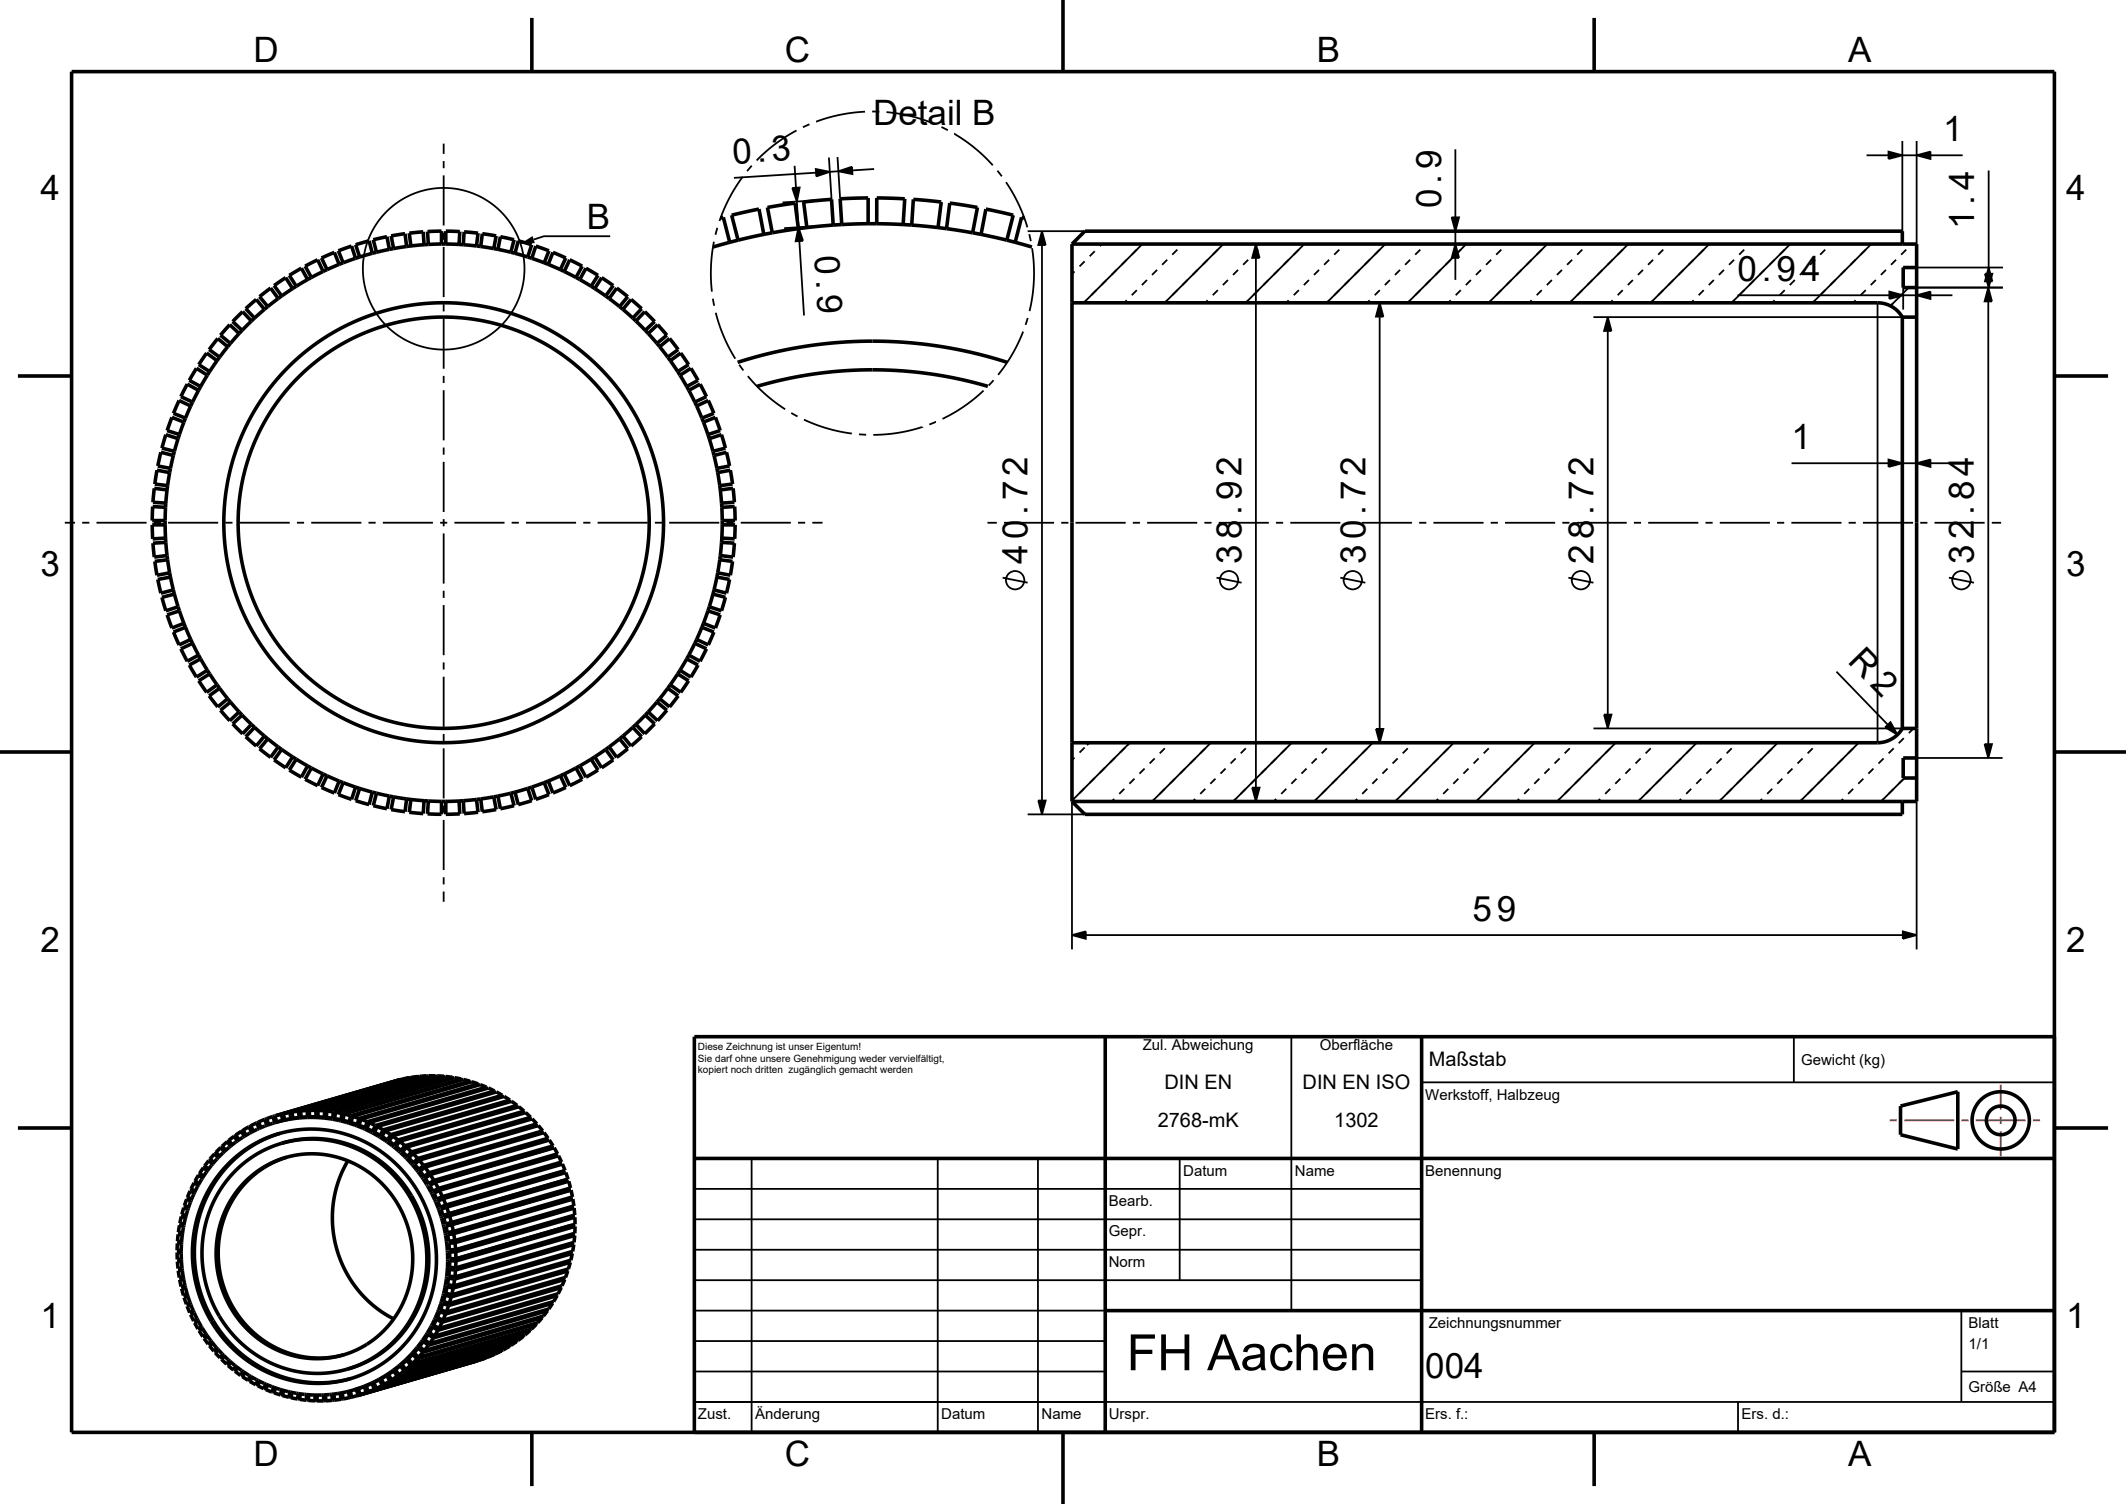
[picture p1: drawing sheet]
<svg xmlns="http://www.w3.org/2000/svg" width="297mm" height="210mm" viewBox="0 0 297 210" stroke-linecap="round" stroke-linejoin="round" font-family="sans-serif">
<g fill="none" stroke="#000" stroke-width=".25">
<path d="M111.3 18.2l-2.8 1.7-1.3 1.1-1.5 1.4M113.1 17.4l-.9 .4M120.8 15.6l-1.9 .2-1.8 .3-3.1 .9M121.8 15.6h1M123.8 15.7l3.2 .5 2 .5 1.6 .6M131.5 17.7l.9 .5M133.3 18.7l2.7 1.8 1.3 1.1 1.4 1.5M265.8 19.7v14.4M267.8 19.7v14.4M62 20.1v1.4M62 22.5v1M62 24.5v7"/>
<path d="M62 32.5v1M62 34.5v7M85.2 33h-9.2l-1.4 .5M99.7 33.8l-.2 1.7-.2 2 .2 3.2M100.2 31.8l-.2 1M103.8 24.7l-1.9 2.9-1.4 3.3M105 23.1l-.6 .8M110.7 26.2h1l-.4 1.9zM111 23.1l.2 3.1M111.3 28.1l.2 3.6M111.5 31.7l.7 1.9-1.1 .1zM111.7 33.7l.6 10.4"/>
<path d="M114 23.6l1.9 .4-1.9 .6zM114 24.1l-11.5 .7M115.8 22l.4 5.8-6.9 .5M116.4 31.4l-6.9 .5M117 21.9l.4 5.9M117.1 23.9l1.9-.6 .1 1zM117.1 23.9l-1.2 .1M122.1 23.6l-3 .2M139.3 23.8l.7 .8M140.5 25.4l1.8 3.1 1.2 3.2M143.6 32.3h8M143.8 32.7l.2 1"/>
<path d="M144.2 34.7l.2 1.9v2.1l-.2 2.5-.4 2.2M145.6 32.3l.5 1.9h-1.1zM145.6 34.2v77.6M150.1 37.9l-.3 .4M151.5 36.5l-.7 .7M152.9 35.1l-.7 .7M153.9 34.1l-.3 .3M154.6 39.1l-.7 .7M156 37.7l-.7 .7M158.8 34.9l-.7 .7M159.5 34.1h.1l-8.2 8.2M160.2 39.1l-.7 .7"/>
<path d="M161.6 37.7l-.7 .7M163.1 36.3l-.8 .7M164.5 34.9l-.7 .7M165.2 34.1h.1M165.9 39.1l-.7 .7M167.3 37.7l-.7 .7M170.1 34.9l-.7 .7M170.8 34.1h.1l-8.2 8.2M171.5 39.1l-.7 .7M173 37.7l-.7 .7M174.4 36.3l-.7 .7M175.4 34.1l.6 1.9h-1.1z"/>
<path d="M175.4 36v74M175.8 34.9l-.7 .7M176.6 34.1h-.1M177.2 39.1l-.7 .7M178.6 37.7l-.7 .7M181.4 34.9l-.7 .7M182.1 34.1h.1l-8.2 8.2M182.9 39.1l-.8 .7M184.3 37.7l-.7 .7M185.7 36.3l-.7 .7M187.1 34.9l-.7 .7M187.9 34.1h-.1"/>
<path d="M188.5 39.1l-.7 .7M189.9 37.7l-.7 .7M192.8 34.9l-.8 .7M193.5 34.1l-8.2 8.2M194.2 39.1l-.7 .7M195.6 37.7l-.7 .7M197 36.3l-.7 .7M198.4 34.9l-.7 .7M199.2 34.1h-.1M199.8 39.1l-.7 .7M201.2 37.7l-.7 .7M202.7 36.3l-.8 .7"/>
<path d="M202.8 30.3h1l-.5 2zM203.3 34.1l.5 1.9h-1zM203.3 20.8v9.5M203.3 32.3v1.8M203.3 36v3.1M204.1 34.9l-.7 .7M204.8 34.1l-8.2 8.2M205.5 39.1l-.7 .7M206.9 37.7l-.7 .7M208.3 36.3l-.7 .7M209.7 34.9l-.7 .7M210.5 34.1h-.1"/>
<path d="M211.1 39.1l-.7 .7M212.6 37.7l-.8 .7M214 36.3l-.7 .7M215.4 34.9l-.7 .7M216.1 34.1h.1l-8.2 8.2M216.8 39.1l-.7 .7M218.2 37.7l-.7 .7M219.6 36.3l-.7 .7M221 34.9l-.7 .7M221.8 34.1h-.1M222.5 39.1l-.8 .7M223.9 37.7l-.7 .7"/>
<path d="M225.3 36.3l-.7 .7M226.7 34.9l-.7 .7M227.4 34.1h.1l-8.2 8.2M228.1 39.1l-.7 .7M229.5 37.7l-.7 .7M230.9 36.3l-.7 .7M232.4 34.9l-.8 .7M233.1 34.1h.1M233.8 39.1l-.7 .7M235.2 37.7l-.7 .7M236.6 36.3l-.7 .7M238.7 34.1h.1l-8.2 8.2"/>
<path d="M239.4 39.1l-.7 .7M240.8 37.7l-.7 .7M242.3 36.3l-.8 .7M243.7 34.9l-.7 .7M244.4 34.1h.1M245.1 39.1l-.7 .7M246.5 37.7l-.7 .7M247.9 36.3l-.7 .7M249.3 34.9l-.7 .7M250 34.1h.1l-8.2 8.2M250.7 39.1l-.7 .7M252.2 37.7l-.8 .7"/>
<path d="M253.6 36.3l-.7 .7M255 34.9l-.7 .7M255.8 34.1h-.1M256.4 39.1l-.7 .7M257.8 37.7l-.7 .7M259.2 36.3l-.7 .7M260.8 21.7h3M261.3 34.1h.1l-8.2 8.2M262.1 39.1l-.8 .7M263.5 37.7l-.7 .7M263.8 21.2l2 .5-2 .5zM264.9 36.3l-.7 .7"/>
<path d="M265.8 21.7h2M266.3 34.9l-.7 .7M267.1 34.1h-.1M267.8 21.7l1.9-.5v1zM267.8 37.4v5.8M269.7 21.7h4.5M277.3 38.2h1l-.5 2zM277.8 37.4l.5 1.9h-1zM277.8 23.8v13.6M279.8 37.4h-13.9v5.8M62 42.5v1M62 44.5v7"/>
<path d="M62 52.5v1M62 54.5v7M99.6 41.7l.2 1M100 43.7l.4 1.4 .8 2.1 1.5 2.9M103.3 50.9l.6 .8M104.5 52.5l2.4 2.5 2.8 2.1M110.5 57.7l.9 .4M112.3 58.6l3.3 1.2 3.4 .7M128.9 59.6l-3.4 .8-3.5 .3M130.8 58.9l-1 .4M137.4 54.5l-2.7 2.2-3 1.8M138.8 53.1l-.7 .7"/>
<path d="M142.9 46.3l-1.5 3.2-2 2.8M143.6 44.4l-.3 1M153.2 40.5l-.8 .7M157.4 41.9l-.4 .4M158.8 40.5l-.7 .7M164.5 40.5l-.7 .7M168.7 41.9l-.3 .4M170.1 40.5l-.7 .7M175.8 40.5l-.7 .7M180 41.9l-.3 .4M181.4 40.5l-.7 .7M187.1 40.5l-.7 .7"/>
<path d="M191.3 41.9l-.3 .4M192.7 42.3l.6 1.9h-1.1zM192.7 44.2v57.6M192.8 40.5l-.8 .7M198.4 40.5l-.7 .7M202.7 41.9l-.4 .4M204.1 40.5l-.7 .7M209.7 40.5l-.7 .7M214 41.9l-.4 .4M215.4 40.5l-.7 .7M222.6 44.3h43.2v22.4M224.6 44.3l.5 1.9h-1z"/>
<path d="M224.6 46.2v53.6M225.3 41.9l-.4 .4M226.7 40.5l-.7 .7M236.6 41.9l-.4 .4M238 40.5l-.7 .7M242.7 41.2h21.2M247.9 41.9l-.3 .4M249.3 40.5l-.7 .7M259.2 41.9l-.3 .4M260.6 40.5l-.7 .7M262.3 42.3v61.4M263.9 40.7l2 .5-2 .5z"/>
<path d="M265.9 40.2h13.9M265.9 41.2h1.9M266.6 40.2h.1l-2.6 2.5 .3-.3M267.8 41.2l1.9-.5v1zM267.8 44.3v22.4M269.7 41.2h3.1M277.8 40.2l.5 1.9h-1.1zM277.8 42.1v61.8M9.1 73h1.4M11.5 73h1M13.5 73h7M21.5 73h1"/>
<path d="M23.5 73h7M31.5 73h1M33.5 73h7M41.5 73h1M43.5 73h7M51.5 73h1M53.5 73h7M61.5 73h1M62 62.5v1M62 64.5v7M62 72.5v1M62 74.5v7"/>
<path d="M63.5 73h7M71.5 73h1M73.5 73h7M81.5 73h1M83.5 73h7M91.5 73h1M93.5 73h7M101.5 73h1M103.5 73h7M111.5 73h1M113.5 73h1.4M120 60.6l1 .1"/>
<path d="M138 73h1.3M140.3 73h7M148.3 73h1M150.3 73h7M158.3 73h1M160.3 73h7M168.3 73h1M170.3 73h7M178.3 73h1M180.3 73h7M188.3 73h1M190.3 73h7"/>
<path d="M198.3 73h1M200.3 73h7M208.3 73h1M210.3 73h7M218.3 73h1M220.3 73h7M228.3 73h1M230.3 73h7M238.3 73h1M240.3 73h7M248.3 73h1M250.3 73h7"/>
<path d="M250.3 64.7h13.5M258.3 73h1M260.3 73h7M263.8 64.2l2 .5-2 .5zM265.8 64.7h2M267.8 64.7l1.9-.5v1zM268.3 73h1M269.7 64.7h3.1M270.3 73h7M278.3 73h1.3M62 82.5v1M62 84.5v7"/>
<path d="M62 92.5v1M62 94.5v7M140.1 80.7l3.5 .7M169.9 80.7l3.5 .7M187.2 80.7l3.5 .7M219.1 80.7l3.5 .7M224.1 99.8h1l-.5 1.9zM256.6 93.8l7.1 7.4M272.3 80.7l3.5 .7M62 102.5v1M62 104.5v7M62 112.5v1"/>
<path d="M62 114.5v7M143.6 113.7h8M145 111.8h1.1l-.5 1.9zM149.8 111.9v20.7M150.1 105.8l-.3 .3M151.5 110l-.7 .7M151.5 104.4l-.7 .7M152.2 103.7l-.3 .3M152.9 108.6l-.7 .7M155.7 111.6l-.4 .3M155.8 105.8l-.7 .7M157.1 110.1l-.7 .7"/>
<path d="M157.2 104.4l-.7 .7M157.5 104l.3-.3-8 8.1M158.5 108.7l-.7 .7M159.9 107.3l-.7 .7M161.3 105.9l-.7 .7M162.7 110.1l-.7 .7M162.7 104.5l-.7 .7M163.5 103.7l-.1 .1M164.1 108.7l-.7 .7M167 111.6l-.4 .3M168.4 110.1l-.7 .7M168.4 104.5l-.7 .7"/>
<path d="M169.1 103.8l.1-.1-8.2 8.2M169.8 108.7l-.7 .7M171.2 107.3l-.7 .7M172.6 105.9l-.7 .7M174 110.1l-.7 .7M174 104.5l-.7 .7M174.8 103.7l-.1 .1M174.9 110h1.1l-.6 1.9zM175.5 108.7l-.8 .7M178.3 111.6l-.4 .3M179.7 110.1l-.7 .7M179.7 104.5l-.7 .7"/>
<path d="M180.4 103.8l.1-.1-8.2 8.2 .3-.3M181.1 108.7l-.7 .7M182.5 107.3l-.7 .7M183.9 105.9l-.7 .7M185.3 110.1l-.7 .7M185.3 104.5l-.7 .7M186.1 103.7v.1M186.8 108.7l-.7 .7M189.6 111.6l-.4 .3M191 110.1l-.7 .7M191.7 103.8l.1-.1-8.2 8.2 .3-.3M192.2 101.8h1.1l-.6 1.9z"/>
<path d="M192.4 108.7l-.7 .7M193.8 107.3l-.7 .7M195.3 105.9l-.8 .7M196.7 104.5l-.7 .7M196.7 110.1l-.7 .7M197.4 103.7v.1M198.1 108.7l-.7 .7M200.9 111.6l-.3 .3M202.3 110.1l-.7 .7M203 103.8l.1-.1-8.2 8.2 .4-.3M203.7 108.7l-.7 .7M205.2 107.3l-.8 .7"/>
<path d="M206.6 105.9l-.7 .7M208 110.1l-.7 .7M208 104.5l-.7 .7M208.8 103.7l-.1 .1M209.4 108.7l-.7 .7M212.2 111.6l-.3 .3M213.6 110.1l-.7 .7M214.3 103.8l.1-.1-8.2 8.2 .4-.3M215 108.7l-.7 .7M216.5 107.3l-.7 .7M217.9 105.9l-.7 .7M219.3 104.5l-.7 .7"/>
<path d="M220.1 103.7l-.1 .1M220.7 108.7l-.7 .7M222.6 101.7h43.2M223.5 111.6l-.3 .3M224.9 110.1l-.7 .7M225.7 103.8v-.1l-8.2 8.2 .4-.3M226.4 108.7l-.7 .7M227.8 107.3l-.7 .7M229.2 105.9l-.7 .7M230.6 104.5l-.7 .7M231.4 103.7l-.1 .1M232 108.7l-.7 .7"/>
<path d="M234.8 111.6l-.3 .3M236.3 110.1l-.7 .7M237 103.8v-.1l-8.2 8.2 .4-.3M237.7 108.7l-.7 .7M239.1 107.3l-.7 .7M240.5 105.9l-.7 .7M241.9 104.5l-.7 .7M242.7 103.7l-.1 .1M243.3 108.7l-.7 .7M246.2 111.6l-.4 .3M247.6 110.1l-.7 .7M248.4 103.7l-8.2 8.2"/>
<path d="M249 108.7l-.7 .7M250.4 107.3l-.7 .7M251.8 105.9l-.7 .7M253.2 104.5l-.7 .7M254 103.7l-.1 .1M257.5 111.6l-.4 .3M258.9 110.1l-.7 .7M259.7 103.7l-8.2 8.2M260.3 108.7l-.7 .7M261.7 107.3l-.7 .7M263.1 105.9l-.7 .7M263.4 101.6l.7-.8 1 1.8z"/>
<path d="M264.5 104.5l-.7 .7M266 103.1l-.7 .7M266.1 108.6l-3.3 3.3M267.3 101.7l-.6 .7M267.8 111.9v20.7M267.8 105.8h12M277.2 103.9h1.1l-.5 1.9zM62 122.5v1M62 124.5v1.4M149.8 130.6l1.9-.6v1.1zM151.7 130.6h114.1M265.8 130l2 .6-2 .5z"/>
<path d="M180.4 144.8v38.2M198.6 151.1h88.4M250.6 144.8v6.3M97 178.8h101.6M97 174.5h101.6M97 170.3h101.6M97 166h101.6M105 161.8v38.2M131 161.8v38.2M145 161.8v38.2M164.8 161.8v17M97 195.8h190"/>
<path d="M97 191.5h57.4M97 187.3h57.4M97 183h57.4M242.8 195.8v4.2M274 191.5h13M274 183v12.8"/>
<circle cx="62" cy="37.5" r="11.3"/>
<circle cx="141.8" cy="81" r="1.28"/>
<circle cx="171.7" cy="81" r="1.28"/>
<circle cx="189" cy="81" r="1.28"/>
<circle cx="220.9" cy="81" r="1.28"/>
<circle cx="274" cy="81" r="1.28"/>
</g>
<g fill="none" stroke="#000" stroke-width=".5">
<path d="M10 10h277v190h-277zM74.3 2.5v7.5M148.5 0v10M222.7 2.5v7.5M41.4 40l-.5 .3M43 39l-.9-1.5-1.1 .6-.6 .3 1 1.6M43.5 38.7l-2.1 1.3M45.1 37.9l-1.6 .8M45.1 37.9l-.7-1.6-.9 .4-.9 .5 .9 1.5M45.7 37.6l-.6 .3M47.4 36.9l-1.7 .7M47.4 36.9l-.7-1.7-.9 .4-.9 .4 .8 1.6"/>
<path d="M47.9 36.7l-.5 .2M49.7 36.1l-1.8 .6M49.7 36.1l-.6-1.7-.9 .3-.9 .3 .6 1.7M50.2 35.9l-.5 .2M52 35.4l-1.8 .5M52 35.4l-.4-1.8-.8 .2-1.1 .4 .5 1.7M52.6 35.2l-.6 .2M54.4 34.8l-1.8 .4M54.4 34.8l-.3-1.8-1 .3-1 .2 .5 1.7M55 34.7l-.6 .1M56.8 34.4l-.2-1.8-.5 .1-1.5 .2 .4 1.8M57.4 34.3l-2.4 .4"/>
<path d="M59.2 34.2l-1.8 .1M59.2 34.2l-.1-1.8-1.2 .1-.7 .1 .2 1.7M59.8 34.1l-.6 .1M61.7 34.1h-1.9M61.7 34.1v-1.8h-1.3h-.7l.1 1.8M61.7 34.1h.6M62.3 34.1h1.8M62.3 34.1v-1.8h.9h1l-.1 1.8M64.1 34.1l.6 .1M64.7 34.2l1.9 .1M64.7 34.2l.1-1.8h1l1 .2-.2 1.7M66.6 34.3l.6 .1"/>
<path d="M67.2 34.4l1.8 .3M67.2 34.4l.2-1.8 .7 .1 1.2 .2-.3 1.8M69 34.7l.6 .1M69.6 34.8l1.8 .4M69.6 34.8l.3-1.8 .9 .2 1 .3-.4 1.7M71.4 35.2l.5 .2M71.9 35.4l1.8 .5M71.9 35.4l.5-1.8 .9 .3 1 .3-.6 1.7M73.7 35.9l.6 .2M74.3 36.1l1.7 .6M74.3 36.1l.5-1.7 .7 .2 1.2 .4-.7 1.7M76 36.7l.6 .2"/>
<path d="M76.6 36.9l1.7 .7M76.6 36.9l.6-1.7 1.2 .5 .6 .3-.7 1.6M78.3 37.6l.5 .3M78.8 37.9l1.7 .8M78.8 37.9l.8-1.6 1.1 .5 .6 .4-.8 1.5M80.5 38.7l2.1 1.3M81 39l.9-1.5 1 .6 .6 .3-.9 1.6M82.6 40l.5 .3M100.7 30.4l.3-.1 .9 3.5M101.9 33.8l-2.3 .7M103.1 33.5l-1.2 .3M106.7 32.7l-.7-3.5-1.9 .4-1.9 .4 .9 3.5"/>
<path d="M106.7 32.7l-3.6 .8M107.9 32.5l-1.2 .2M111.5 31.9l-3.6 .6M111.5 31.9l-.4-3.5-2.5 .3-1.4 .3 .7 3.5M112.7 31.8l-1.2 .1M116.4 31.4l-3.7 .4M116.4 31.4l-.2-3.6-2 .2-1.9 .2 .4 3.6M117.6 31.4h-1.2M121.3 31.2l-3.7 .2M121.3 31.2v-3.6l-2 .1-1.9 .1 .2 3.6M121.3 31.2h1.2M122.5 31.2l3.7 .2"/>
<path d="M122.5 31.2v-3.6l2.4 .1 1.5 .1-.2 3.6M126.2 31.4h1.2M127.4 31.4l3.6 .4M127.4 31.4l.2-3.6 1.7 .2 2.2 .2-.5 3.6M131 31.8l1.2 .1M132.2 31.9l4.9 .8M132.2 31.9l.5-3.5 2.4 .3 1.4 .3-.6 3.5M137.1 32.7l3.6 .8M137.1 32.7l.6-3.5 2.1 .4 1.7 .4-.8 3.5M140.7 33.5l1.1 .3M141.8 33.8l2.4 .7M143.1 30.4l-.4-.1-.9 3.5"/>
<path d="M149.8 34.1h118v77.8h-118M149.8 34.1v77.8M149.8 34.1l1.8-1.8h114.2v1.8M267.8 37.4h-1.9v2.8h1.9M2.5 52.5h7.5M25.7 58.9l-.6 1.8M25.7 58.9l-1.7-.6-.3 .9-.3 .9 1.7 .6M25.9 58.4l-.2 .5M26.6 56.7l-.7 1.7M26.6 56.7l-1.6-.8-.3 .7-.5 1.1 1.7 .7M26.9 56.1l-.3 .6M27.7 54.5l-.8 1.6"/>
<path d="M27.7 54.5l-1.5-.9-.5 .9-.4 .9 1.6 .7M28 54l-.3 .5M29 52.4l-1 1.6M29 52.4l-1.6-1-.5 .9-.5 .8 1.6 .9M29.3 51.9l-.3 .5M30.3 50.4l-1 1.5M30.3 50.4l-1.4-1.1-.5 .6-.6 1 1.5 1M30.7 49.9l-.4 .5M31.8 48.4l-1.1 1.5M31.8 48.4l-1.4-1.1-.6 .7-.6 .8 1.5 1.1M32.2 47.9l-.4 .5M33.4 46.6l-1.2 1.3"/>
<path d="M33.4 46.6l-1.3-1.3-.7 .8-.6 .7 1.4 1.1M33.8 46.1l-.4 .5M35.1 44.8l-1.3 1.3M35.1 44.8l-1.2-1.3-.7 .7-.7 .7 1.3 1.2M35.6 44.4l-.5 .4M36.9 43.2l-1.1-1.4-.6 .5-.9 .8 1.3 1.3M36.9 43.2l-1.3 1.2M37.4 42.8l-.5 .4M38.9 41.7l-1.5 1.1M38.9 41.7l-1.1-1.5-.8 .6-.7 .6 1.1 1.4M39.4 41.3l-.5 .4M40.9 40.3l-1.5 1"/>
<path d="M40.9 40.3l-1-1.5-.8 .5-.8 .6 1 1.4M83.1 40.3l1.5 1M83.1 40.3l.9-1.5 .9 .5 .8 .6-1.1 1.4M84.6 41.3l.5 .4M85.1 41.7l1.5 1.1M85.1 41.7l1.1-1.5 .7 .6 .8 .6-1.1 1.4M86.6 42.8l.4 .4M87 43.2l1.4 1.2M87 43.2l1.2-1.4 .5 .5 .9 .8-1.2 1.3M88.4 44.4l.4 .4M88.8 44.8l1.3 1.3M88.8 44.8l1.3-1.3 .8 .9 .6 .5-1.4 1.2"/>
<path d="M90.1 46.1l.5 .5M90.6 46.6l1.2 1.3M90.6 46.6l1.3-1.3 .6 .7 .7 .8-1.4 1.1M91.8 47.9l.4 .5M92.2 48.4l1.1 1.5M92.2 48.4l1.3-1.1 .5 .5 .7 1-1.4 1.1M93.3 49.9l.3 .5M93.6 50.4l1.1 1.5M93.6 50.4l1.5-1.1 .5 .8 .6 .8-1.5 1M94.7 51.9l.3 .5M95 52.4l.9 1.6M95 52.4l1.5-1 .4 .6 .6 1.1-1.6 .9"/>
<path d="M95.9 54l.3 .5M96.2 54.5l.9 1.6M96.2 54.5l1.6-.9 .3 .7 .6 1.1-1.6 .7M97.1 56.1l1 2.3M97.3 56.7l1.6-.8 .3 .7 .5 1.1-1.6 .7M98.1 58.4l.2 .5M98.3 58.9l.6 1.8M98.3 58.9l1.6-.6 .3 .6 .4 1.2-1.7 .6M103 50.6l4.3-1.2 4.6-1 4.7-.5 4.8-.3 4.6 .2 5 .5 4.9 1 4.8 1.3M105.8 53.9l3.4-.9 4.5-.8 3.9-.4 3.8-.2 4.3 .2 4 .4 4.2 .7 4.1 1M149.8 42.3h112.5a4 4 0 0 1 3.5 2M265.8 44.3v57.4"/>
<path d="M265.8 44.3h2M287 52.5h7.5M23.1 73.3h-1.8v1v.9l1.8-.1M23.1 70.8v4.3M23.1 75.1l.1 .6M23.1 70.8l-1.8-.1v.8v1.2h1.8M23.2 75.7l-1.8 .1v.8l.2 1.2 1.7-.2M23.2 70.2l-.1 .6M23.2 75.7l.1 1.9M23.3 68.4l-.1 1.8M23.3 77.6l.1 .6M23.3 68.4l-1.7-.2-.2 1.2v.7l1.8 .1"/>
<path d="M23.4 67.8l-.1 .6M23.4 78.2l.3 1.8M23.4 78.2l-1.8 .2 .2 1.2 .1 .7 1.8-.3M23.7 66l-.3 1.8M23.7 80l.1 .6M23.7 66l-1.8-.3-.1 .9-.2 1 1.8 .2M23.8 65.4l-.1 .6M24.2 63.6l-.4 1.8M24.2 63.6l-1.7-.4-.2 .7-.3 1.2 1.8 .3M24.4 63l-.2 .6M24.9 61.2l-.5 1.8M24.9 61.2l-1.7-.5-.4 1.2-.2 .7 1.8 .4"/>
<path d="M25.1 60.7l-.2 .5M98.9 60.7l.2 .5M99.1 61.2l.5 1.8M99.1 61.2l1.7-.5 .3 .9 .2 1-1.7 .4M99.6 63l.1 .6M99.7 63.6l.5 1.8M99.7 63.6l1.8-.4 .3 1.1 .1 .8-1.7 .3M100.2 65.4l.1 .6M100.3 80l-.1 .6M100.3 66l.2 1.8M100.3 66l1.7-.3 .2 .9 .1 1-1.7 .2M100.5 78.2l-.2 1.8"/>
<path d="M100.5 67.8l.1 .6M100.6 78.2l1.7 .2-.2 1.4-.1 .5-1.7-.3M100.6 77.6l-.1 .6M100.6 68.4l.2 1.8M100.6 68.4l1.8-.2 .1 .9 .1 1-1.8 .1M100.8 75.7l-.2 1.9M100.8 70.2v.6M100.8 75.7l1.8 .1-.1 1-.1 1-1.8-.2M100.8 75.1v.6M100.8 70.8l.1 1.9M100.8 70.8l1.8-.1 .1 1v1h-1.8M100.9 73.3l-.1 1.8"/>
<path d="M100.9 72.7v.6M100.9 73.3h1.8v1.2l-.1 .7-1.8-.1M23.8 80.6l.4 1.8M23.8 80.6l-1.8 .3 .2 1 .3 .9 1.7-.4M24.2 82.4l.2 .6M24.4 83l.5 1.7M24.4 83l-1.8 .4 .2 .7 .4 1.2 1.7-.6M24.9 84.7l.2 .6M25.1 85.3l.6 1.7M25.1 85.3l-1.7 .6 .3 .9 .3 .9 1.7-.7M25.7 87l.2 .6M25.9 87.6l-1.7 .7 .5 1.1 .3 .7 1.6-.8"/>
<path d="M25.9 87.6l.7 1.7M26.6 89.3l.3 .5M26.9 89.8l-1.6 .8 .5 1.1 .4 .6 1.5-.8M26.9 89.8l.8 1.7M27.7 91.5l.3 .5M28 92l1 1.6M28 92l-1.6 .9 .5 .8 .5 .8 1.6-.9M29 93.6l.3 .5M29.3 94.1l1 1.5M29.3 94.1l-1.5 1 .7 1 .4 .6 1.4-1.1M30.3 95.6l.4 .5M30.7 96.1l1.1 1.5"/>
<path d="M30.7 96.1l-1.5 1.1 .8 1 .4 .5 1.4-1.1M31.8 97.6l.4 .4M32.2 98l1.2 1.4M32.2 98l-1.4 1.2 .5 .5 .8 .9 1.3-1.2M33.4 99.4l.4 .4M33.8 99.8l-1.3 1.3 .5 .5 .9 .9 1.2-1.4M33.8 99.8l1.3 1.3M90.1 99.8l-1.3 1.3M90.1 99.8l1.4 1.3-.7 .7-.7 .7-1.3-1.4M90.6 99.4l-.5 .4M91.8 98l-1.2 1.4M91.8 98l1.4 1.2-.7 .7-.6 .7-1.3-1.2"/>
<path d="M92.2 97.6l-.4 .4M93.3 96.1l-1.1 1.5M93.3 96.1l1.4 1.1-.7 .9-.5 .6-1.3-1.1M93.6 95.6l-.3 .5M94.7 94.1l-1.1 1.5M94.7 94.1l1.5 1-.4 .5-.7 1.1-1.5-1.1M95 93.6l-.3 .5M95.9 92l-.9 1.6M95.9 92l1.6 .9-.7 1.2-.3 .4-1.5-.9M96.2 91.5l-.3 .5M97.1 89.8l-.9 1.7M97.1 89.8l1.6 .8-.5 1.1-.4 .6-1.6-.8"/>
<path d="M98.1 87.6l-1 2.2M98.1 87.6l1.6 .7-.3 .8-.5 1-1.6-.8M98.3 87l-.2 .6M98.9 85.3l-.6 1.7M98.9 85.3l1.7 .6-.4 1.1-.3 .7-1.6-.7M99.1 84.7l-.2 .6M99.6 83l-.5 1.7M99.6 83l1.7 .4-.1 .7-.4 1.2-1.7-.6M99.7 82.4l-.1 .6M100.2 80.6l-.5 1.8M100.2 80.6l1.7 .3-.2 .9-.2 1-1.8-.4M0 105h10"/>
<path d="M35.1 101.1l.5 .5M35.6 101.6l1.3 1.2M35.6 101.6l-1.3 1.3 .8 .6 .7 .7 1.1-1.4M36.9 102.8l.5 .4M37.4 103.2l-1.1 1.3 .7 .7 .8 .5 1.1-1.4M37.4 103.2l1.5 1.1M38.9 104.3l.5 .3M39.3 104.6l-1 1.5 .8 .6 .8 .5 1-1.5M39.4 104.6l1.5 1.1M40.9 105.7l.5 .3M41.4 106l-1 1.5 .7 .4 1 .6 .9-1.6M41.4 106l1.6 .9"/>
<path d="M43 106.9l.5 .3M43.5 107.2l1.6 .9M43.5 107.2l-.9 1.6 .7 .4 1.1 .5 .7-1.6M45.1 108.1l.6 .2M45.7 108.3l1.7 .8M45.7 108.3l-.8 1.7 .7 .3 1.1 .4 .7-1.6M47.4 109.1l.5 .2M47.9 109.3l1.8 .6M47.9 109.3l-.6 1.7 1.1 .4 .7 .2 .6-1.7M49.7 109.9l.5 .2M50.2 110.1l1.8 .5M50.2 110.1l-.5 1.7 .9 .3 1 .2 .4-1.7"/>
<path d="M52 110.6l.6 .2M52.6 110.8l-.5 1.7 1 .2 1 .2 .3-1.7M52.6 110.8l1.8 .4M54.4 111.2l.6 .1M55 111.3l2.4 .3M55 111.3l-.4 1.7 1.3 .2 .7 .1 .2-1.7M57.4 111.6l1.8 .2M57.4 111.6l-.2 1.8 1 .1 .9 .1 .1-1.8M59.2 111.8h.6M59.8 111.8l1.9 .1M59.8 111.8l-.1 1.8 1 .1h1v-1.8M61.7 111.9h.6"/>
<path d="M64.1 111.8l-1.8 .1M64.1 111.8l.1 1.8-.7 .1h-1.2v-1.8M64.7 111.8h-.6M66.6 111.6l-1.9 .2M66.6 111.6l.2 1.8-1 .1-1 .1-.1-1.8M67.2 111.6h-.6M69 111.3l-1.8 .3M69 111.3l.3 1.7-1.4 .3h-.5l-.2-1.7M69.6 111.2l-.6 .1M71.4 110.8l-1.8 .4M71.4 110.8l.4 1.7-.9 .2-1 .2-.3-1.7M71.9 110.6l-.5 .2"/>
<path d="M73.7 110.1l-1.8 .5M73.7 110.1l.6 1.7-1.2 .3-.7 .2-.5-1.7M74.3 109.9l-.6 .2M76 109.3l-1.7 .6M76 109.3l.7 1.7-1.1 .4-.8 .2-.5-1.7M76.6 109.1l-.6 .2M78.3 108.3l-1.7 .8M78.3 108.3l.7 1.7-.8 .3-1 .4-.6-1.6M78.8 108.1l-.5 .2M80.5 107.2l-1.7 .9M80.5 107.2l.8 1.6-.8 .5-.9 .4-.8-1.6M81 106.9l-.5 .3"/>
<path d="M82.6 106l-1.6 .9M82.6 106l.9 1.5-.6 .4-1 .6-.9-1.6M83.1 105.7l-.5 .3M84.6 104.6l-1.5 1.1M84.6 104.6l1.1 1.5-1 .7-.7 .4-.9-1.5M85.1 104.3l-.5 .3M86.6 103.2l-1.5 1.1M86.6 103.2l1.1 1.3-.7 .6-.8 .6-1.1-1.4M87 102.8l-.4 .4M88.4 101.6l-1.4 1.2M88.4 101.6l1.2 1.3-.9 .8-.5 .5-1.2-1.4M88.8 101.1l-.4 .5"/>
<path d="M149.8 111.9l1.8 1.8h114.2v-1.8M265.8 101.7a4 4 0 0 1-3.5 2h-112.5M265.8 101.7h2M267.8 105.8h-1.9v2.8h1.9M287 105h10M2.5 157.5h7.5M31.7 159.4l.5 .6M32 159.3l-.3 .1-.7 .6 .5 .6M32.7 158.7l-.7 .5 .4 .6M32.7 158.7l.5 .6M33 158.6l-.3 .1M33.2 159.3l-1.9 1.5"/>
<path d="M33.7 158l-.8 .5 .5 .6M33.7 158l.4 .7M34 157.9l-.3 .1M34.1 158.7l-.9 .6M34.8 157.3l-.8 .5 .4 .7M34.8 157.3l.3 .8M35 157.3h-.2M35.1 158.1l-1 .6M35.9 156.8l-.9 .4 .4 .7M35.9 156.8l.3 .8M36.1 156.7l-.2 .1M36.2 157.6l-1.1 .5"/>
<path d="M37 156.3l-.9 .4 .4 .8M37 156.3l.3 .8M37.2 156.2l-.2 .1M37.3 157.1l-1.1 .5M38.1 155.9l-.9 .3 .3 .8M38.1 155.9l.3 .9M38.4 156.8l-1.1 .3M38.4 155.8l-.3 .1M38.5 156.7l-.1 .1M38.5 155.8l.8-.2 .2 .8h.3M38.5 155.8h-.1l.3 .9M39.1 158.3a17.4 17.4 0 0 0-11.3 21.4 17.5 17.5 0 0 0 20.2 13l1-.2"/>
<path d="M39.4 159.6a16 16 0 0 1 19.6 11.5 16 16 0 0 1-10.5 20.1M39.4 159.6a16.1 16.1 0 0 0-10.4 20.4 16 16 0 0 0 19.5 11.2M39.4 159.6a16.1 16.1 0 0 1 19.9 11.7 16 16 0 0 1-10.8 19.9M39.5 156.5l-1 .2M39.5 156.4l-1 .3M39.6 155.5l.2 .9 .8-.2M40.5 155.3l-.9 .2M40.5 155.3l.1 .9M40.8 155.3l.1 .9 .9-.2M40.9 156.1l-.3 .1M41.7 155.1l-.9 .2M41.7 155.1l.1 .9"/>
<path d="M41.8 156.1h2.7l2.8 .3M41.8 156.1l-2.3 .4M42 155.1l.1 .9h.9M42.1 156h-.3M42.9 155.1l.1 .9M43.2 155l.1 .9h.8M43.2 155.9l-.2 .1M44.1 155h-.9M44.1 155v.9M44.4 155.9h-.3M44.4 155.1h1M44.4 155v.9l.9 .1"/>
<path d="M45.4 155.1l-.1 .9M45.6 155.9l-.3 .1M45.6 155.1l1 .2M45.6 155.1v.9l.9 .1M46.6 155.3l-.1 .8M46.8 156.1h-.3M46.9 155.3l.9 .2M46.9 155.3l-.1 .9 .8 .2M47.3 156.4l2.3 .7 1.7 .7 1.5 .8 2 1.4 1.8 1.6 1.5 1.6 1.2 1.7 1 1.8M47.8 155.5l-.2 .9M47.9 156.3l-.3 .1M48.1 155.6l.9 .2"/>
<path d="M48.1 155.6l-.2 .8 .9 .3M49 155.8l-.2 .9M49.1 156.6l-.3 .1M49.3 155.9l.9 .3M49.3 155.9l-.3 .8 .9 .3M50.2 156.2l-.3 .8M50.2 156.9l-.3 .1M50.4 156.3l.9 .3M50.4 156.3l-.2 .8 .8 .4M51.3 156.6l-.3 .9M51.3 157.3l-.3 .2M51.6 156.7l.8 .5"/>
<path d="M51.6 156.7l-.3 .9 .8 .4M52.4 157.2l-.3 .8M52.4 157.9l-.3 .1M52.7 157.3l.8 .5M52.7 157.3l-.4 .8 .8 .4M53.5 158.4l-.4 .1M53.5 157.8l-.4 .7M53.8 157.9l.8 .5M53.8 157.9l-.4 .8 .7 .5M54.5 159.1l-.4 .1M54.6 158.4l-.5 .8M54.8 158.6l.8 .6"/>
<path d="M54.8 158.6l-.4 .7 .7 .6M55.5 159.8l-.4 .1M55.6 159.2l-.5 .7M55.8 159.4l.8 .6M55.8 159.4l-.5 .7 .7 .6M55.9 150.7l-.7 .2M55.9 150.7v.1M55.9 150.7l-17.4 5.1M56.6 160l-.6 .7M57.1 150.5l-.9 .2-16.6 4.8M57.1 150.5h.1M57.1 150.5l-16.6 4.8"/>
<path d="M58.3 150.3l-.9 .1-16.6 4.9M58.3 150.3l.1 .1M58.3 150.3l-16.6 4.8M59.6 150.2l-1 .1-16.6 4.8h.9M59.6 150.2v.1M59.6 150.2l-16.7 4.9M60.8 150.2h-1l-16.6 4.8M60.8 150.2v.1M60.8 150.2l-16.7 4.8M62 150.3l-.9-.1-16.7 4.9M62 150.3v.1M62 150.3l-16.6 4.8"/>
<path d="M63.2 150.4l-.9-.1-16.7 4.8M63.2 150.4v.2M63.2 150.4l-16.6 4.9M64.4 150.7l-.9-.2-16.6 4.8M64.4 150.7v.1M64.4 150.7l-16.6 4.8M65.6 151l-.9-.3-16.6 4.9M65.6 151v.1M65.6 151l-16.6 4.8M66.8 151.3l-.9-.3-16.6 4.9M66.8 151.3v.2M66.8 151.3l-16.6 4.9"/>
<path d="M68 151.8l-.9-.4-16.7 4.9M68 151.8l-.1 .2M68 151.8l-16.7 4.8M69.1 152.3l-.9-.4-16.6 4.8M69.1 152.3l-.1 .3M69.1 152.3l-16.7 4.9M70.2 152.9l-.9-.4-16.6 4.8M70.2 152.9l-.1 .3M70.2 152.9l-16.7 4.9M71.2 153.6l-.8-.5-16.6 4.8M71.2 153.6l-.1 .3M71.2 153.6l-16.6 4.8"/>
<path d="M72.2 154.3l-.7-.5-16.7 4.8M72.2 154.3l-.1 .3M72.2 154.3l-16.6 4.9M73.2 155.2l-.7-.7-16.7 4.9M73.2 155.2l-.1 .3M73.2 155.2l-16.6 4.8M74.1 156l-.7-.7-16.6 4.9M74.1 156l-.2 .3M74.1 156l-16.6 4.8M75 156.9l-.7-.7-16.6 4.9M75 156.9l-.2 .4M75 156.9l-16.6 4.9"/>
<path d="M75.8 157.9l-.6-.7-16.6 4.8M75.8 157.9l-.3 .4M75.8 157.9l-16.6 4.8M76.6 158.9l-.6-.8-16.6 4.9 .5 .8M76.6 158.9l-.5 .4M76.6 158.9l-16.7 4.9M154.4 144.8v55.2M198.6 144.8v55.2M265.5 154.4l8-2v8l-8-2zM287 157.5h7.5M287 144.8h-190v55.2M24.7 174.9l.1 1 .5-.1"/>
<path d="M24.7 174.9h.6M24.8 173.6l-.1 1h.6M24.8 173.6l.6 .1M24.8 176.2l.1 .9h.5M24.9 172.3l.6 .1M24.9 172.3l-.1 1 .6 .1M24.9 177.4l.2 1 .5-.1M25.1 171.1l-.2 .9 .6 .1M25.1 171.1l.6 .1M25.1 178.7l.2 .9 .5-.1M25.3 174.7l-.6 .2M25.3 169.9l-.2 .9 .6 .1"/>
<path d="M25.3 169.9l.6 .1M25.3 176l-.5 .2M25.4 176.1l-.6 .1M25.4 173.4l-.6 .2M25.4 179.9l.2 1 .6-.2M25.5 177.3l-.6 .1M25.5 177.4h-.6M25.5 172.2l-.6 .1M25.6 178.5l-.5 .2M25.7 178.6l-.6 .1M25.7 170.9l-.6 .2M25.7 168.6l-.3 1 .6 .1"/>
<path d="M25.7 168.6l.6 .3M25.9 169.7l-.6 .2M25.9 179.8l-.5 .1M25.9 179.8l.4 1.2M26.1 167.4l-.3 1 .5 .2M26.1 167.4l.6 .3M26.1 168.5l-.4 .1M26.5 167.3l-.4 .1M26.6 166.3l-.4 .9 .6 .2M26.6 166.3l.5 .3M27 166.2l-.4 .1M27.1 166.8l-1.1 2.9-.4 1.7-.2 1.7-.1 1.9 .1 1.5 .2 1.7 .3 1.6"/>
<path d="M27.1 165.2l-.4 .8 .6 .3M27.1 165.2l.6 .3M27.5 165.1l-.4 .1M27.7 164.1l-.4 .8 .5 .4M27.7 164.1l.6 .4M28.1 164l-.4 .1M28.4 163l-.5 .8 .5 .4M28.4 163l.6 .5M28.8 162.9l-.4 .1M29.2 162.1l-.6 .7 .5 .4M29.2 162.1l.5 .4M29.5 162l-.3 .1"/>
<path d="M29.5 162.7l-1.3 2-1.2 2.1M30 161.1l.5 .5M30 161.1l-.7 .7 .6 .5M30.3 161l-.3 .1M30.5 161.6l-1 1.1M30.8 160.2l-.6 .7 .5 .5M30.8 160.2l.5 .6M31.1 160.1l-.3 .1M31.3 160.8l-.8 .8M32 162.4a16.6 16.6 0 0 1 24.8 1.7 18.1 18.1 0 0 1-2.8 25.9 16.8 16.8 0 0 1-23.8-4.5 18.2 18.2 0 0 1 1.8-23.1zM34.4 164.8a13.5 13.5 0 0 1 20.8 2.7 14.4 14.4 0 0 1-4.8 20.7 13.8 13.8 0 0 1-19-7.2 14.6 14.6 0 0 1 3-16.2zM40.1 161.6a14.1 14.1 0 0 0-8.5 19.1 13.9 13.9 0 0 0 16.5 8.5"/>
<path d="M48.6 162.1a15.9 15.9 0 0 0 6.4 22.1M56.5 160.5l-.5 .2M56.8 160.2l.7 .6M56.8 160.2l-.6 .6 .7 .7M57.5 161.3l-.6 .2M57.5 160.8l-.6 .7M57.7 161.1l.7 .7M57.7 161.1l-.6 .6 .6 .7M57.9 162.6l.6 .7M58.4 162.2l-.7 .2M58.4 161.8l-.7 .6M58.6 162l.6 .7"/>
<path d="M58.6 162l-.7 .6M59.2 162.7l-.7 .6M59.2 163.1l-.7 .2M59.4 163l-.7 .5 .5 .8M59.9 163.8l-.7 .5M60.3 166.7l.8 1.7 .7 2.1 .4 1.7 .3 2.4M60.6 164.8l-.5-.8-.7 .5 .5 .8M60.6 164.8l-.7 .5M60.8 165.1l.4 .8M60.8 165.1l-.8 .4 .5 .8M61.2 165.9l-.7 .4M61.4 166.2l.4 .9"/>
<path d="M61.4 166.2l-.8 .4 .4 .8M61.8 167.1l-.8 .3M61.9 167.4l.4 .9M61.9 167.4l-.8 .3 .4 .9M62.3 171.2l.2 .9 .8-.1M62.3 168.3l-.8 .3M62.4 168.6l.3 .9M62.4 168.6l-.8 .3 .3 .8M62.5 179.7l-.2 .8 .8 .3M62.5 179.7l.8 .1M62.5 174.6v3.2l-.6 3.1-.6 1.8-.5 1.3-1.4 2.5-1.9 2.5-2.2 2-1.3 1-1.4 .8-2.8 1.2M62.5 172.4l.2 .9"/>
<path d="M62.7 178.5l-.2 .9 .9 .2M62.7 178.5l.8 .1M62.7 173.6l.1 .9h.8M62.7 169.5l-.8 .2M62.8 177.3l-.1 .9 .8 .1M62.8 177.3h.8M62.8 169.8l16.6-4.9 .2 .5 .1 .5-16.6 4.8M62.8 169.8l.3 .9M62.8 169.8l-.8 .2 .2 .9 .9-.2M62.8 174.8v.9l.9 .1M62.8 176v1h.9M62.8 176l.9 .1"/>
<path d="M63 179.5l-.5 .2M63.1 171l.2 1M63.1 171l-.8 .2M63.3 179.8l-.2 1M63.3 178.3l-.6 .2M63.4 172.3l.1 .9M63.4 172.3l-.9 .1M63.5 178.6l-.1 1M63.5 173.2l-.8 .1M63.6 177l-.8 .3M63.6 173.5v1M63.6 173.5l-.9 .1"/>
<path d="M63.6 177.3l-.1 1M63.7 174.8v1M63.7 174.8h-.9M63.7 176.1v.9M76.8 160.4h.1M76.8 160.4l-16.9 4.9M77.3 160l-.6-.8-17.5 5.1M77.3 160l-.5 .4M77.3 160l-16.7 4.8M77.4 161.4v.1M77.4 161.4l-16.9 4.9M77.9 161.1l-.5-.8-16.6 4.8"/>
<path d="M77.9 161.1l-.5 .3M77.9 161.1l-16.7 4.8M77.9 162.5l.1 .2M77.9 162.5l-16.9 4.9M78.2 179.6l.2 .2M78.4 179.8l-.4 .9-16.7 4.8M78.4 179.8l-16.7 4.8M78.4 163.7l.1 .2M78.4 163.7l-16.9 4.9M78.4 162.3l-.4-.9-16.6 4.8M78.4 162.3l-.5 .2M78.4 162.3l-16.6 4.8"/>
<path d="M78.7 178.5l.2 .1M78.8 164.8l.1 .3M78.8 164.8l-16.9 4.9M78.9 178.6l-.4 .9-16.6 4.9M78.9 178.6l-16.7 4.9M78.9 163.4l-.3-.9-16.7 4.9M78.9 163.4l-.5 .3M78.9 163.4l-16.6 4.9M79.1 177.3l.2 .2M79.1 166l.1 .3M79.2 166.3l-16.9 4.9M79.3 177.5l-.3 .9-16.6 4.8"/>
<path d="M79.3 177.5l-16.6 4.8M79.4 164.6l-.4-.9-16.6 4.9M79.4 164.6l-.6 .2M79.4 164.6l-16.7 4.9M79.4 176.1l.3 .2M79.4 167.3v.2M79.4 167.5l-16.9 4.9M79.6 174.9l.4 .1M79.6 168.6v.1M79.6 168.7l-16.9 4.9M79.7 176.3l-.3 .9-16.6 4.8M79.7 176.3l-16.7 4.8"/>
<path d="M79.7 169.8v.1M79.7 169.9l.6 .1M79.7 169.9l-16.9 4.9M79.7 173.6l.5 .2M79.7 171.1h.1M79.7 171.1l.6 .1M79.7 171.1l-16.9 4.9M79.8 172.4l.5 .1M79.8 166.2l.2 .9-16.7 4.9M79.8 166.2l-.6 .1M79.8 166.2l-16.7 4.8M80 175l-.3 1-16.6 4.8"/>
<path d="M80 175l-16.7 4.8M80 167.4l.2 1-16.7 4.8M80 167.4l-.6 .1M80 167.4l-16.6 4.9M80.2 173.8l-.2 .9-16.6 4.9M80.2 173.8l-16.7 4.8M80.2 168.7l.1 1-16.7 4.8M80.2 168.7h-.6M80.2 168.7l-16.6 4.8M80.3 172.5l-.1 1-16.7 4.8M80.3 172.5l-16.7 4.8M80.3 170v.9l-16.6 4.9"/>
<path d="M80.3 170l-16.6 4.8M80.3 171.2v1l-16.6 4.8M80.3 171.2l-16.6 4.9M97 161.8h190M26.3 181l.2 .9M26.3 181l-.6 .2 .3 .9M26.5 181.9l.1 .3M26.6 181.9l-.6 .2M26.6 182.2l1.1 2.2 1.2 2.1M26.7 182.2l-.6 .2 .4 .9M27 183l-.5 .3M27.1 183.1l-.6 .2"/>
<path d="M27.1 183.3l-.5 .3 .5 .8M27.2 184.7l.5 .9M27.5 184.2l-.4 .2M27.6 184.3l-.5 .1M27.7 184.4l-.5 .3M28.1 185.3l-.4 .3M28.2 185.4l-.5 .2M28.3 185.5l-.5 .3 .5 .8M28.8 186.3l-.5 .3M28.9 186.5l1 1.3 1.1 1.2 2.4 2.1 1.4 .9 1.5 .9 1.5 .7 1.6 .5M28.9 186.5l-.6 .1M29 186.5l-.5 .4 .6 .8"/>
<path d="M29.5 187.3l-.4 .4M29.7 187.5l-.6 .2M29.7 187.5l-.4 .4 .6 .8M30.3 188.3l-.4 .4M30.5 188.5l-.4 .4 .6 .7M30.5 188.5l-.6 .2M31.1 189.2l-.4 .4M31.3 189.4l-.6 .2M31.4 189.4l-.5 .4 .7 .7M32 190l-.4 .5M32.1 190.3l-.5 .2M32.3 190.2l-.4 .5 .7 .6"/>
<path d="M33 190.8l-.4 .5M33.1 191.2l-.5 .1M33.2 191l-.4 .5 .8 .5M33.9 191.5l-.3 .5M34 191.9l-.4 .1M34.2 191.7l-.4 .5 .9 .5M35 192.2l-.3 .5M35 192.6l-.3 .1M35.2 192.3l-.3 .6 .8 .5M36 192.7l-.3 .7M36.1 193.2l-.4 .2M36.3 192.9l-.3 .6 .9 .4"/>
<path d="M37.1 193.3l-.2 .6M37.2 193.8l-.3 .1M37.4 193.4l-.3 .6 .9 .4M38.2 193.7l-.2 .7M38.3 194.3l-.3 .1M38.5 193.8l-.2 .7 .9 .3M39.3 194.1l-.1 .7M39.4 194.1l.8 .2M39.5 194.7l-.3 .1M39.6 194.1l-.1 .8 .9 .2M40.2 194.3l.3 .1M40.5 194.4l-.1 .7"/>
<path d="M40.5 194.4l1.2 .2M40.7 195l-.3 .1M40.8 194.4l-.2 .8 1 .1M41.7 194.6l-.1 .7M41.7 194.6l1.1 .1M41.9 195.3h-.3M41.9 194.6v.8l.9 .1M42.8 194.7l1.2 .1M42.8 194.7v.8M43.1 195.4l-.3 .1M43.1 194.7v.8l.9 .1M44 194.8v.8"/>
<path d="M44.3 195.5l-.3 .1M44.3 194.8v.8h.9M45.2 194.8h-1.2M45.2 194.8v.8M45.5 194.8v.8l1-.1M45.5 195.5l-.3 .1M46.4 194.7l.1 .8M46.6 194.7l.1 .8 1-.1M46.7 195.4l-.2 .1M47.5 194.5l-2.3 .3M47.5 194.5l.2 .9M47.8 194.5l.1 .8 1-.2"/>
<path d="M47.9 195.3l-.2 .1M48.6 194.3l-1.1 .2M48.7 194.3l.2 .8M48.9 194.2l.2 .9 .8-.2M49.1 195.1h-.2M49.3 194.1l-.7 .2M49.8 194l-.5 .1M49.8 194l.2 .8-.1 .1M50 193.9l.3 .8 .9-.3M50 193.9l-.2 .1M50.9 193.6l-.9 .3M50.9 193.6l.3 .8"/>
<path d="M51.2 193.5l-.3 .1M52 193.2l-.9 .3 .4 .8 .8-.3M52 193.2l.3 .8M52.2 193.1l-.2 .1M53 192.6l-.8 .4 .4 .9M53 192.6l.4 .8M53.3 192.6h-.3M54 192.1l-.7 .4 .4 .8M54 192.1l.5 .7M54.3 192l-.3 .1M54.5 192.8l-.8 .5M55 191.4l-.7 .5 .4 .8"/>
<path d="M55 191.4l.5 .8M55.3 191.3l-.3 .1M55.5 192.2l-.8 .5M55.9 190.7l-.7 .5 .5 .8M55.9 190.7l.6 .7M56.2 190.6l-.3 .1M56.5 191.4l-.8 .6M56.8 189.9l-.7 .6 .6 .7M56.8 189.9l.6 .7M57.1 189.8l-.3 .1M57.4 190.6l-.7 .6M57.6 189.1l-.6 .6 .6 .7"/>
<path d="M57.6 189.1l.7 .6M58 189l-.4 .1M58.3 189.7l-.7 .7M58.4 188.2l-.6 .7 .7 .6M58.4 188.2l.7 .6M58.8 188.1l-.4 .1M59.1 188.8l-.6 .7M59.2 187.3l-.6 .7 .7 .6M59.2 187.3l.6 .5M59.5 187.2l-.3 .1M59.8 186.3l-.5 .8 .7 .5M59.8 186.3l.7 .5"/>
<path d="M59.8 187.8l-.5 .8M60.2 186.2l-.4 .1M60.4 185.3l-.4 .8 .7 .5M60.4 185.3l.8 .4M60.5 186.8l-.5 .8M60.8 185.2l-.4 .1M61 184.2l-.4 .8 .7 .5M61 184.2l.7 .4M61.2 185.7l-.5 .9M61.4 184.1l-.4 .1M61.4 183.1l-.3 .9 .8 .4M61.4 183.1l.8 .4"/>
<path d="M61.7 184.6l-.4 .9M61.9 182l-.3 .8 .8 .4M61.9 182l.8 .3M61.9 183l-.5 .1M62.2 180.8l-.3 .9 .9 .3M62.2 180.8l.8 .3M62.2 183.5l-.3 .9M62.3 181.8l-.4 .2M62.7 182.3l-.3 .9M62.7 180.7l-.5 .1M63 181.1l-.2 .9M66.7 190h-.2"/>
<path d="M67.8 189.6h.1M67.8 189.6l-17.9 5.3M69 189.1v.1M69 189.2l-.9 .3-16.9 4.9M69 189.2l-16.7 4.8M70 188.6h.1M70.1 188.6l-.9 .4-16.6 4.9M70.1 188.6l-16.7 4.8-.8 .5M71.1 187.9v.1M71.1 188l-.8 .5-16.6 4.8M71.1 188l-16.6 4.8M72.1 187.2v.1"/>
<path d="M72.1 187.3l-.7 .6-16.7 4.8M72.1 187.3l-16.6 4.9M73.1 186.5v.1M73.1 186.6l-.7 .6-16.7 4.8M73.1 186.6l-16.6 4.8M74 185.7v.1M74 185.8l-.7 .6-16.6 4.8M74 185.8l-16.6 4.8M74.8 184.8l.1 .1M74.9 184.9l-.7 .7-16.6 4.8M74.9 184.9l-16.6 4.8M75.6 183.8l.1 .2"/>
<path d="M75.7 184l-.6 .7-16.6 4.8M75.7 184l-16.6 4.8M76.4 182.9l.1 .1M76.5 183l-.6 .8-16.6 4.8M76.5 183l-16.7 4.8M77.1 181.8l.1 .2M77.2 182l-.5 .8-16.7 4.8M77.2 182l-16.7 4.8M77.7 180.7l.1 .2M77.8 180.9l-.5 .8-16.6 4.9M77.8 180.9l-16.6 4.8M154.4 183h132.6"/>
<path d="M74.3 200v7.5M148.5 200v10M222.7 200v7.5"/>
<circle cx="62" cy="73" r="30.7"/>
<circle cx="62" cy="73" r="28.7"/>
<circle cx="279.5" cy="156.4" r="2"/>
<circle cx="279.5" cy="156.4" r="4"/>
</g>
<path d="M264 156.4h1M266 156.4h7M274 156.4h1M276 156.4h7M279.5 151.4v3.5M279.5 155.9v1M279.5 157.9v3.5M284 156.4h1" fill="none" stroke="#f00" stroke-width=".25"/>
<g fill="#000">
<path d="M72.7 34l1.7-1 .3 .9z" fill-rule="evenodd"/>
<path d="M110.7 26.2h1l-.4 1.9z" fill-rule="evenodd"/>
<path d="M111.5 31.7l.7 1.9-1.1 .1z" fill-rule="evenodd"/>
<path d="M114 23.6l1.9 .4-1.9 .6z" fill-rule="evenodd"/>
<path d="M117.1 23.9l1.9-.6 .1 1z" fill-rule="evenodd"/>
<path d="M145.6 32.3l.5 1.9h-1.1z" fill-rule="evenodd"/>
<path d="M175.4 34.1l.6 1.9h-1.1z" fill-rule="evenodd"/>
<path d="M202.8 30.3h1l-.5 2z" fill-rule="evenodd"/>
<path d="M203.3 34.1l.5 1.9h-1z" fill-rule="evenodd"/>
<path d="M263.8 21.2l2 .5-2 .5z" fill-rule="evenodd"/>
<path d="M267.8 21.7l1.9-.5v1z" fill-rule="evenodd"/>
<path d="M277.3 38.2h1l-.5 2z" fill-rule="evenodd"/>
<path d="M277.8 37.4l.5 1.9h-1z" fill-rule="evenodd"/>
<path d="M192.7 42.3l.6 1.9h-1.1z" fill-rule="evenodd"/>
<path d="M224.6 44.3l.5 1.9h-1z" fill-rule="evenodd"/>
<path d="M263.9 40.7l2 .5-2 .5z" fill-rule="evenodd"/>
<path d="M267.8 41.2l1.9-.5v1z" fill-rule="evenodd"/>
<path d="M277.8 40.2l.5 1.9h-1.1z" fill-rule="evenodd"/>
<path d="M263.8 64.2l2 .5-2 .5z" fill-rule="evenodd"/>
<path d="M267.8 64.7l1.9-.5v1z" fill-rule="evenodd"/>
<path d="M224.1 99.8h1l-.5 1.9z" fill-rule="evenodd"/>
<path d="M145 111.8h1.1l-.5 1.9z" fill-rule="evenodd"/>
<path d="M174.9 110h1.1l-.6 1.9z" fill-rule="evenodd"/>
<path d="M192.2 101.8h1.1l-.6 1.9z" fill-rule="evenodd"/>
<path d="M263.4 101.6l.7-.8 1 1.8z" fill-rule="evenodd"/>
<path d="M277.2 103.9h1.1l-.5 1.9z" fill-rule="evenodd"/>
<path d="M149.8 130.6l1.9-.6v1.1z" fill-rule="evenodd"/>
<path d="M265.8 130l2 .6-2 .5z" fill-rule="evenodd"/>
</g>
<text font-size="7" x="157.4" y="191.3">FH Aachen</text>
<g font-size="4.9">
<text x="35.4" y="8.7">D</text>
<text x="109.6" y="8.7">C</text>
<text x="184" y="8.7">B</text>
<text x="258.2" y="8.7">A</text>
<text x="122" y="17.4">Detail B</text>
<text x="102.4" y="22.8" transform="rotate(-3 102.4 22.8)">0.3</text>
<text x="271.5" y="19.7">1</text>
<text x="5.6" y="27.9">4</text>
<text x="201.3" y="29" transform="rotate(-90 201.3 29)">0.9</text>
<text x="288.6" y="27.9">4</text>
<text x="82" y="32">B</text>
<text x="113.8" y="35.7" transform="rotate(87 113.8 35.7)">0.9</text>
<text x="275.8" y="32" transform="rotate(-90 275.8 32)">1.4</text>
<text x="242.7" y="39.2">0.94</text>
<text x="250.3" y="62.7">1</text>
<text x="5.6" y="80.4">3</text>
<text x="143.6" y="78.7" transform="rotate(-90 143.6 78.7)">40.72</text>
<text x="173.4" y="78.7" transform="rotate(-90 173.4 78.7)">38.92</text>
<text x="190.7" y="78.7" transform="rotate(-90 190.7 78.7)">30.72</text>
<text x="222.6" y="78.7" transform="rotate(-90 222.6 78.7)">28.72</text>
<text x="275.8" y="78.7" transform="rotate(-90 275.8 78.7)">32.84</text>
<text x="288.6" y="80.4">3</text>
<text x="258" y="92.4" transform="rotate(46 258 92.4)">R 2</text>
<text x="205.7" y="128.6">59</text>
<text x="5.6" y="132.9">2</text>
<text x="288.6" y="132.9">2</text>
<text x="5.6" y="185.4">1</text>
<text x="288.6" y="185.4">1</text>
<text x="199.1" y="192.4">004</text>
<text x="35.4" y="204.7">D</text>
<text x="109.6" y="204.7">C</text>
<text x="184" y="204.7">B</text>
<text x="258.2" y="204.7">A</text>
</g>
<g font-size="2.8">
<text x="199.6" y="148.9">Maßstab</text>
<text x="162.7" y="152.1">DIN EN</text>
<text x="182" y="152.1">DIN EN ISO</text>
<text x="161.7" y="157.4">2768-mK</text>
<text x="186.4" y="157.4">1302</text>
</g>
<g font-size="2.1">
<text x="159.7" y="146.6">Zul. Abweichung</text>
<text x="184.4" y="146.6">Oberfläche</text>
<text x="251.6" y="148.7">Gewicht (kg)</text>
<text x="199.1" y="153.5">Werkstoff, Halbzeug</text>
<text x="165.3" y="164.1">Datum</text>
<text x="180.9" y="164.1">Name</text>
<text x="199.1" y="164.1">Benennung</text>
<text x="154.9" y="168.4">Bearb.</text>
<text x="154.9" y="172.6">Gepr.</text>
<text x="154.9" y="176.9">Norm</text>
<text x="199.6" y="185.4">Zeichnungsnummer</text>
<text x="275" y="185.4">Blatt</text>
<text x="275" y="188.4">1/1</text>
<text x="275" y="194.4">Größe A4</text>
<text x="97.5" y="198.1">Zust.</text>
<text x="105.5" y="198.1">Änderung</text>
<text x="131.5" y="198.1">Datum</text>
<text x="145.5" y="198.1">Name</text>
<text x="154.9" y="198.1">Urspr.</text>
<text x="199.1" y="198.1">Ers. f.:</text>
<text x="243.3" y="198.1">Ers. d.:</text>
</g>
<g font-size="1.4">
<text x="97.5" y="146.7">Diese Zeichnung ist unser Eigentum!</text>
<text x="97.5" y="148.2">Sie darf ohne unsere Genehmigung weder vervielfältigt,</text>
<text x="97.5" y="149.8">kopiert noch dritten zugänglich gemacht werden</text>
</g>
</svg>
